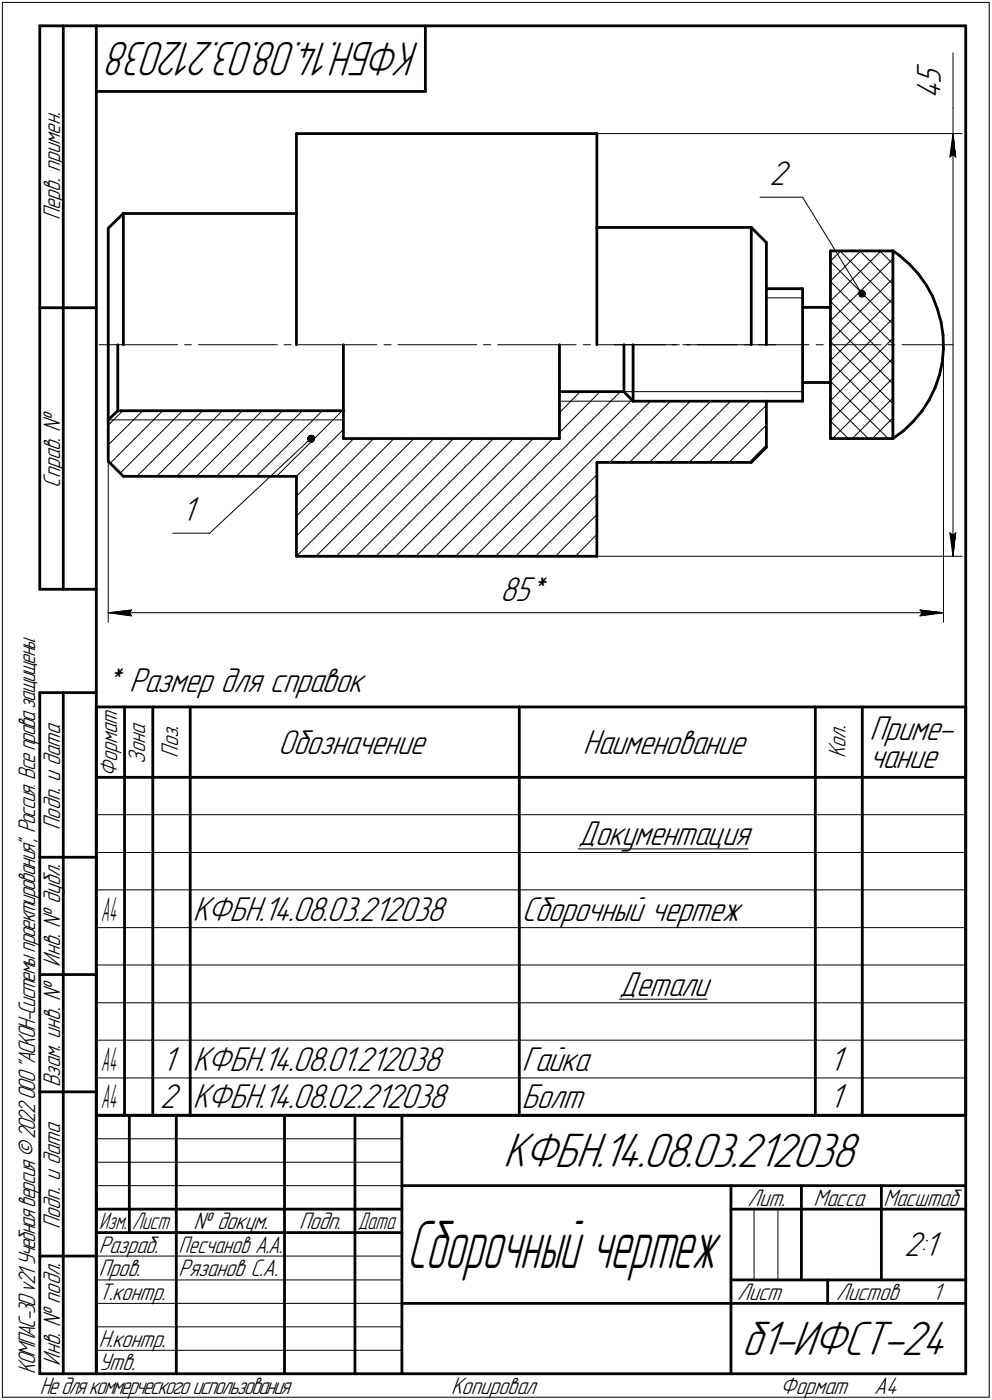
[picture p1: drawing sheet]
<svg xmlns="http://www.w3.org/2000/svg" width="211mm" height="298mm" viewBox="0 0 211 298" stroke-linecap="round" stroke-linejoin="round" font-family="sans-serif">
<g fill="none" stroke="#000" stroke-width=".59">
<path d="M8.5 5.5v120zM8.5 5.5h12zM13.5 5.5v120zM20.5 5.5v287zM20.5 5.5h185zM20.5 19.5h70zM90.5 5.5v14zM205.5 5.5v287zM63.1 28.4h63.9zM63.1 28.4v17.1zM127 28.4v20zM23 48.6v40.8z"/>
<path d="M23 48.6l3.2-3.1zM26.2 45.5h36.9zM26.2 45.5v27.9zM63.1 45.5v27.9zM127 48.4h32.9zM127 48.4v25zM159.9 48.4l3.2 3.2zM159.9 48.4v25zM163.1 51.6v21.8zM176.7 53.4v40zM176.7 53.4h13.3zM190 53.4l1.3 1z"/>
<path d="M190 53.4v40zM191.3 54.4l2.2 1.9zM193.5 56.3l1.9 2zM195.4 58.3l1.7 2.4zM8.5 65.5h12zM25.1 73.4v14.1zM73.1 73.4v14.1zM119 73.4v10zM132.8 73.4v10zM134.7 73.4v12zM163.1 61.5h7.7zM170.8 61.5v23.9z"/>
<path d="M170.8 65.4h5.9zM197.1 60.7l1.4 2.5zM198.5 63.2l1 2.7zM199.5 65.9l.7 2.7zM199.9 79.8l-.9 2.7zM200.2 68.6l.5 2.8zM200.5 77.1l-.6 2.7zM200.7 71.4v2.9zM200.7 74.3l-.2 2.8zM23 89.4v8.8zM23 98.2l3.2 3.2zM23 89.4l2.1-1.9z"/>
<path d="M25.1 87.5h48zM73.1 93.4h45.9zM73.1 87.5v5.9zM119 83.4v10zM119 83.4h13.8zM127 98.5h32.9zM127 98.5v19.9zM132.8 83.4l1.9 2zM134.7 85.4h28.4zM159.9 98.5l3.2-3.3zM163.1 85.4v9.8zM163.1 85.4h7.7z"/>
<path d="M170.8 81.4h5.9zM176.7 93.4h13.3zM190 93.4l2.3-1.7zM192.3 91.7l2-2zM196.2 87.5l-1.9 2.2zM197.7 85.2l-1.5 2.3zM199 82.5l-1.3 2.7zM26.2 101.4h36.9zM63.1 101.4v17zM63.1 118.4h63.9zM8.5 125.5h12zM8.5 147.5v145z"/>
<path d="M8.5 147.5h12zM13.5 147.5v145zM20.5 150.5v87zM20.5 150.5h185zM26.5 150.5v15zM32.5 150.5v15zM40.5 150.5v15zM110.5 150.5v15zM173.5 150.5v15zM183.5 150.5v15zM205.5 150.5v87zM20.5 165.5h185z"/>
<path d="M26.5 165.5v8zM26.5 173.5v8zM32.5 165.5v8zM32.5 173.5v8zM40.5 165.5v8zM40.5 173.5v8zM110.5 165.5v8zM110.5 173.5v8zM173.5 165.5v8zM173.5 173.5v8zM183.5 165.5v8zM183.5 173.5v8z"/>
<path d="M8.5 182.5h12zM26.5 181.5v8zM26.5 189.5v8zM26.5 197.5v8zM32.5 181.5v8zM32.5 189.5v8zM32.5 197.5v8zM40.5 181.5v8zM40.5 189.5v8zM40.5 197.5v8zM110.5 181.5v8zM110.5 189.5v8z"/>
<path d="M110.5 197.5v8zM173.5 181.5v8zM173.5 189.5v8zM173.5 197.5v8zM183.5 181.5v8zM183.5 189.5v8zM183.5 197.5v8zM8.5 207.5h12zM26.5 205.5v8zM26.5 213.5v8zM32.5 205.5v8zM32.5 213.5v8z"/>
<path d="M40.5 205.5v8zM40.5 213.5v8zM110.5 205.5v8zM110.5 213.5v8zM173.5 205.5v8zM173.5 213.5v8zM183.5 205.5v8zM183.5 213.5v8zM8.5 232.5h12zM20.5 237.5h185zM20.5 237.5v55zM26.5 221.5v8z"/>
<path d="M26.5 229.5v8zM27.5 237.5v25zM32.5 221.5v8zM32.5 229.5v8zM37.5 237.5v55zM40.5 221.5v8zM40.5 229.5v8zM60.5 237.5v55zM75.5 237.5v55zM85.5 237.5v55zM110.5 221.5v8zM110.5 229.5v8z"/>
<path d="M173.5 221.5v8zM173.5 229.5v8zM183.5 221.5v8zM183.5 229.5v8zM20.5 257.5h65zM85.5 252.5h120zM155.5 252.5v40zM155.5 257.5h15zM170.5 252.5v20zM170.5 257.5h35zM187.5 252.5v20zM8.5 267.5h12z"/>
<path d="M20.5 262.5h65zM85.5 277.5h70zM155.5 277.5h50zM155.5 272.5h50zM176.1 272.5v5zM8.5 292.5h12zM20.5 292.5h185z"/>
</g>
<g fill="none" stroke="#000" stroke-width=".21">
<path d="M.5 .5v297zM.5 .5h210zM202.8 11.3v11.7zM210.5 .5v297zM127 28.4h77.7zM202.1 33.4l.7-.5zM202.8 23v5.4zM202.8 28.4l.6 5zM202.8 32.9l.6 .5zM202.8 28.4l-.7 5zM202.8 28.4v90zM161.7 42h9.1z"/>
<path d="M170.8 42l12.6 20.6zM176.7 59.9l6.4-6.5zM176.7 55.6l2.2-2.2zM176.7 55.7l13.3 13.3zM176.7 59.9l13.3 13.3zM178.7 53.4l11.3 11.4zM183 53.4l7 7.1zM187.2 53.4l2.8 2.8zM21.1 73.4h16.7zM39.3 73.4h1.4zM42.2 73.4h16.8zM60.5 73.4h1.5z"/>
<path d="M63.5 73.4h16.7zM81.7 73.4h1.5zM84.7 73.4h16.7zM102.9 73.4h1.5zM105.9 73.4h16.7zM124.1 73.4h1.5zM127.1 73.4h16.7zM130.7 73.4h10.9zM143 73.4h1.5zM145.3 73.4h1.5zM146 73.4h10.8zM148.3 73.4h16.7z"/>
<path d="M158.3 73.4h1.6zM161.4 73.4h10.7zM163.1 63.4h7.7zM173.7 73.4h1.5zM176.6 73.4h10.9zM176.7 76.8l13.3-13.2zM176.7 72.6l13.3-13.2zM176.7 68.3l13.3-13.2zM176.7 64.1l10.8-10.7zM176.7 64.2l13.3 13.3zM176.7 68.4l13.3 13.3zM176.7 72.7l13.3 13.2z"/>
<path d="M176.7 77l13.3 13.2zM189 73.4h1.4zM191.9 73.4h10.9zM200.7 73.4v59.1zM23 89.4h50.1zM23 94.7l7.4-7.2zM23 90.5l3.2-3zM23 98.2v34.3zM23.5 98.6l11.1-11.1zM75.3 93.4l-12.2 12.3zM79.5 93.4l-16.4 16.5zM88.1 93.4l-25 25z"/>
<path d="M92.3 93.4l-25.1 25zM96.5 93.4l-25 25zM100.8 93.4l-25 25zM105 93.4l-25 25zM109.2 93.4l-25 25zM113.5 93.4l-25 25zM117.7 93.4l-25 25zM119 85.4h44.1zM119.2 83.4l-.2 .3zM123.4 83.4l-4.4 4.5zM127.7 83.4l-8.7 8.7zM132.8 83.4h38z"/>
<path d="M138.2 98.5l13-13.1zM142.4 98.5l13-13.1zM142.7 85.4l-13 13.1zM146.6 98.5l13.1-13.1zM146.9 85.4l-13 13.1zM150.9 98.5l12.2-12.2zM155.1 98.5l8-8zM163.1 94.7l-3.7 3.8zM176.7 89.6l13.3-13.3zM176.7 85.3l13.3-13.2zM176.7 81.1l13.3-13.3zM176.7 81.2l12.3 12.2z"/>
<path d="M176.7 85.4l8 8zM176.7 89.7l3.8 3.7zM177.1 93.4l12.9-12.9zM181.4 93.4l8.6-8.6zM185.6 93.4l4.4-4.4zM189.8 93.4l.2-.1zM25.6 100.8l13.3-13.3zM29.1 101.4l14-13.9zM33.4 101.4l13.9-13.9zM36.7 113.5h7.9zM37.6 101.4l14-13.9zM41.8 101.4l14-13.9z"/>
<path d="M44.6 113.5l21.5-20.1zM46.1 101.4l14-13.9zM50.3 101.4l14-13.9zM54.5 101.4l14.1-13.9zM58.8 101.4l14-13.9zM63.1 114.1l20.7-20.7zM63.1 101.4l10-10zM96.9 118.4l35.1-35zM101.2 118.4l33.3-33.2zM105.4 118.4l33-33zM127 118l-.3 .4zM127 113.8l-4.6 4.6z"/>
<path d="M127 109.6l-8.8 8.8zM127 105.3l-13 13.1zM127 101.1l-17.3 17.3zM127 118.4h77.7zM202.1 113.5l.7 4.9zM202.1 113.5l.7 .5zM202.8 114l.6-.5zM203.4 113.5l-.6 4.9zM23 130.5l5-.6zM23 130.5l5 .6zM23 130.5h177.7zM27.5 130.5l.5 .6z"/>
<path d="M28 129.9l-.5 .6zM195.7 131.1l5-.6zM195.7 129.9l.6 .6zM195.7 129.9l5 .6zM196.3 130.5l-.6 .6zM20.5 173.5h6zM26.5 173.5h6zM32.5 173.5h8zM40.5 173.5h70zM110.5 173.5h63zM173.5 173.5h10zM183.5 173.5h22z"/>
<path d="M20.5 181.5h6zM20.5 189.5h6zM20.5 197.5h6zM26.5 181.5h6zM26.5 189.5h6zM26.5 197.5h6zM32.5 181.5h8zM32.5 189.5h8zM32.5 197.5h8zM40.5 181.5h70zM40.5 189.5h70zM40.5 197.5h70z"/>
<path d="M110.5 181.5h63zM110.5 189.5h63zM110.5 197.5h63zM123 180.8h36.2zM173.5 181.5h10zM173.5 189.5h10zM173.5 197.5h10zM183.5 181.5h22zM183.5 189.5h22zM183.5 197.5h22zM20.5 205.5h6zM20.5 213.5h6z"/>
<path d="M26.5 205.5h6zM26.5 213.5h6zM32.5 205.5h8zM32.5 213.5h8zM40.5 205.5h70zM40.5 213.5h70zM110.5 205.5h63zM110.5 213.5h63zM131.7 212.8h18.8zM173.5 205.5h10zM173.5 213.5h10zM183.5 205.5h22z"/>
<path d="M183.5 213.5h22zM20.5 221.5h6zM20.5 229.5h6zM26.5 221.5h6zM26.5 229.5h6zM32.5 221.5h8zM32.5 229.5h8zM40.5 221.5h70zM40.5 229.5h70zM110.5 221.5h63zM110.5 229.5h63zM173.5 221.5h10z"/>
<path d="M173.5 229.5h10zM183.5 221.5h22zM183.5 229.5h22zM20.5 247.5h65zM20.5 252.5h65zM20.5 242.5h65zM160.4 257.5v15zM165.5 257.5v15zM20.5 267.5h65zM20.5 272.5h65zM20.5 277.5h65zM.5 297.5h210z"/>
<path d="M20.5 282.5h65zM20.5 287.5h65z"/>
</g>
<g fill="#fff" stroke="#fff" stroke-width=".21">
<path d="M194.6 13.3h7.2zM194.6 13.4h7.2zM194.6 13.5h7.2zM194.6 13.5h7.2zM194.6 13.6h7.2zM194.6 13.7h7.2zM194.6 13.8h7.2zM194.6 13.9h7.2zM194.6 14h7.2zM194.6 14.1h7.2zM194.6 14.1h7.2zM194.6 14.2h7.2zM194.6 14.3h7.2zM194.6 14.4h7.2zM194.6 14.5h7.2zM194.6 14.6h7.2zM194.6 14.6h7.2zM194.6 14.7h7.2zM194.6 14.8h7.2zM194.6 14.9h7.2zM194.6 15h7.2zM194.6 15.1h7.2zM194.6 15.2h7.2zM194.6 15.2h7.2zM194.6 15.3h7.2zM194.6 15.4h7.2zM194.6 15.5h7.2zM194.6 15.6h7.2zM194.6 15.7h7.2zM194.6 15.7h7.2zM194.6 15.8h7.2zM194.6 15.9h7.2zM194.6 16h7.2zM194.6 16.1h7.2zM194.6 16.2h7.2zM194.6 16.3h7.2zM194.6 16.3h7.2zM194.6 16.4h7.2zM194.6 16.5h7.2zM194.6 16.6h7.2zM194.6 16.7h7.2zM194.6 16.8h7.2zM194.6 16.8h7.2zM194.6 16.9h7.2zM194.6 17h7.2zM194.6 17.1h7.2zM194.6 17.2h7.2zM194.6 17.3h7.2zM194.6 17.4h7.2zM194.6 17.4h7.2zM194.6 17.5h7.2zM194.6 17.6h7.2zM194.6 17.7h7.2zM194.6 17.8h7.2zM194.6 17.9h7.2zM194.6 17.9h7.2zM194.6 18h7.2zM194.6 18.1h7.2zM194.6 18.2h7.2zM194.6 18.3h7.2zM194.6 18.4h7.2zM194.6 18.5h7.2zM194.6 18.5h7.2zM194.6 18.6h7.2zM194.6 18.7h7.2zM194.6 18.8h7.2zM194.6 18.9h7.2zM194.6 19h7.2zM194.6 19h7.2zM194.6 19.1h7.2zM194.6 19.2h7.2zM194.6 19.3h7.2zM194.6 19.4h7.2zM194.6 19.5h7.2zM194.6 19.6h7.2zM194.6 19.6h7.2zM194.6 19.7h7.2zM194.6 19.8h7.2zM194.6 19.9h7.2zM194.6 20h7.2zM194.6 20.1h7.2zM194.6 20.2h7.2zM194.6 20.2h7.2zM194.6 20.3h7.2zM194.6 20.4h7.2zM194.6 20.5h7.2zM194.6 20.6h7.2zM194.6 20.7h7.2zM194.6 20.7h7.2zM194.6 20.8h7.2zM194.6 20.9h7.2z"/>
<path d="M202.7 28.7h.2zM202.7 28.8h.2zM202.6 28.9h.3zM202.6 29h.4zM202.5 29h.5zM202.5 29.1h.6zM202.5 29.2h.6zM202.4 29.3h.7zM202.4 29.4h.8zM202.4 29.5h.8zM202.4 29.5h.8zM202.3 29.6h1zM202.3 29.7h1zM202.3 29.8h1.1zM202.2 29.9h1.2zM202.2 30h1.2zM202.1 30.1h1.4zM202.1 30.1h1.4zM202 30.2h1.5zM202 30.3h1.5zM202 30.4h1.5zM202 30.5h1.5zM202 30.6h1.5zM202 30.6h1.5zM202 30.7h1.5zM202 30.8h1.5zM201.9 30.9h1.7zM201.9 31h1.7zM201.9 31.1h1.7zM201.9 31.2h1.7zM201.9 31.2h1.7zM201.9 31.3h1.7zM201.9 31.4h1.7zM201.8 31.5h1.9zM201.8 31.6h1.9zM201.8 31.7h1.9zM201.8 31.7h1.9zM201.8 31.8h1.9zM201.8 31.9h1.9zM201.8 32h1.9zM201.8 32.1h1.9zM201.8 32.2h2zM201.8 32.3h2zM201.8 32.3h2zM201.8 32.4h2zM201.8 32.5h2zM201.8 32.6h2zM201.8 32.7h2zM201.7 32.8h2.2zM201.7 32.9h2.2zM201.7 32.9h2.2zM201.7 33h2.2zM201.7 33.1h2.2zM201.7 33.2h2.2zM201.7 33.3h2.2zM201.6 33.4h2.4zM201.6 33.4h2.4zM201.6 33.5h2.4zM201.6 33.6h2.4zM201.6 33.7h2.4zM201.6 33.8h2.4zM201.6 33.9h2.4z"/>
<path d="M201.5 112.9h2.5zM201.6 113h2.4zM201.6 113.1h2.4zM201.6 113.2h2.4zM201.6 113.3h2.4zM201.6 113.4h2.4zM201.6 113.5h2.4zM201.6 113.5h2.4zM201.7 113.6h2.2zM201.7 113.7h2.2zM201.7 113.8h2.2zM201.7 113.9h2.2zM201.7 114h2.2zM201.7 114h2.2zM201.7 114.1h2.2zM201.8 114.2h2zM201.8 114.3h2zM201.8 114.4h2zM201.8 114.5h2zM201.8 114.6h2zM201.8 114.6h2zM201.8 114.7h2zM201.8 114.8h1.9zM201.8 114.9h1.9zM201.8 115h1.9zM201.8 115.1h1.9zM201.8 115.1h1.9zM201.8 115.2h1.9zM201.8 115.3h1.9zM201.8 115.4h1.9zM201.9 115.5h1.7zM201.9 115.6h1.7zM201.9 115.7h1.7zM201.9 115.7h1.7zM201.9 115.8h1.7zM201.9 115.9h1.7zM201.9 116h1.7zM202 116.1h1.5zM202 116.2h1.5zM202 116.2h1.5zM202 116.3h1.5zM202 116.4h1.5zM202 116.5h1.5zM202 116.6h1.5zM202 116.7h1.5zM202.1 116.8h1.4zM202.1 116.8h1.4zM202.2 116.9h1.2zM202.2 117h1.2zM202.3 117.1h1.1zM202.3 117.2h1zM202.3 117.3h1zM202.4 117.3h.8zM202.4 117.4h.8zM202.4 117.5h.8zM202.4 117.6h.7zM202.5 117.7h.6zM202.5 117.8h.6zM202.5 117.9h.5zM202.6 117.9h.4zM202.6 118h.3zM202.7 118.1h.2zM202.7 118.2h.2z"/>
<path d="M106.4 122.3h10.9zM106.4 122.4h10.9zM106.4 122.5h10.9zM106.4 122.6h10.9zM106.4 122.7h10.9zM106.4 122.8h10.9zM106.4 122.9h10.9zM106.4 122.9h10.9zM106.4 123h10.9zM106.4 123.1h10.9zM106.4 123.2h10.9zM106.4 123.3h10.9zM106.4 123.4h10.9zM106.4 123.4h10.9zM106.4 123.5h10.9zM106.4 123.6h10.9zM106.4 123.7h10.9zM106.4 123.8h10.9zM106.4 123.9h10.9zM106.4 124h10.9zM106.4 124h10.9zM106.4 124.1h10.9zM106.4 124.2h10.9zM106.4 124.3h10.9zM106.4 124.4h10.9zM106.4 124.5h10.9zM106.4 124.5h10.9zM106.4 124.6h10.9zM106.4 124.7h10.9zM106.4 124.8h10.9zM106.4 124.9h10.9zM106.4 125h10.9zM106.4 125.1h10.9zM106.4 125.1h10.9zM106.4 125.2h10.9zM106.4 125.3h10.9zM106.4 125.4h10.9zM106.4 125.5h10.9zM106.4 125.6h10.9zM106.4 125.6h10.9zM106.4 125.7h10.9zM106.4 125.8h10.9zM106.4 125.9h10.9zM106.4 126h10.9zM106.4 126.1h10.9zM106.4 126.2h10.9zM106.4 126.2h10.9zM106.4 126.3h10.9zM106.4 126.4h10.9zM106.4 126.5h10.9zM106.4 126.6h10.9zM106.4 126.7h10.9zM106.4 126.7h10.9zM106.4 126.8h10.9zM106.4 126.9h10.9zM106.4 127h10.9zM106.4 127.1h10.9zM106.4 127.2h10.9zM106.4 127.3h10.9zM106.4 127.3h10.9zM106.4 127.4h10.9zM106.4 127.5h10.9zM106.4 127.6h10.9zM106.4 127.7h10.9zM106.4 127.8h10.9zM106.4 127.8h10.9zM106.4 127.9h10.9zM106.4 128h10.9zM106.4 128.1h10.9zM106.4 128.2h10.9zM106.4 128.3h10.9zM106.4 128.4h10.9zM106.4 128.4h10.9zM106.4 128.5h10.9zM106.4 128.6h10.9zM106.4 128.7h10.9zM106.4 128.8h10.9zM106.4 128.9h10.9zM106.4 128.9h10.9zM106.4 129h10.9zM106.4 129.1h10.9zM106.4 129.2h10.9zM106.4 129.3h10.9zM106.4 129.4h10.9zM106.4 129.5h10.9z"/>
<path d="M27.9 129.4h.6zM27.3 129.5h1.2zM26.7 129.5h1.8zM26.1 129.6h2.4zM25.5 129.7h3zM24.8 129.8h3.7zM24.6 129.9h3.9zM24.4 130h4.1zM24.2 130h4.3zM24 130.1h4.5zM23.7 130.2h4.8zM23.5 130.3h5zM23.3 130.4h5.2zM23 130.5h5.5zM23.3 130.6h5.2zM23.5 130.6h5zM23.6 130.7h4.9zM23.9 130.8h4.6zM24 130.9h4.5zM24.2 131h4.3zM24.5 131.1h4zM24.6 131.1h3.9zM24.8 131.2h3.7zM25.5 131.3h3zM26.1 131.4h2.4zM26.7 131.5h1.8zM27.3 131.6h1.2zM27.9 131.7h.6z"/>
<path d="M195.2 129.4h.7zM195.2 129.5h1.3zM195.2 129.5h1.9zM195.2 129.6h2.6zM195.2 129.7h3.2zM195.2 129.8h3.8zM195.2 129.9h4zM195.2 130h4.3zM195.2 130h4.4zM195.2 130.1h4.7zM195.2 130.2h5zM195.2 130.3h5.1zM195.2 130.4h5.4zM195.2 130.5h5.5zM195.2 130.6h5.4zM195.2 130.6h5.2zM195.2 130.7h5zM195.2 130.8h4.8zM195.2 130.9h4.6zM195.2 131h4.4zM195.2 131.1h4.2zM195.2 131.1h4zM195.2 131.2h3.8zM195.2 131.3h3.2zM195.2 131.4h2.6zM195.2 131.5h1.9zM195.2 131.6h1.3zM195.2 131.7h.7z"/>
<path d="M38.7 105.4h4zM38.7 105.5h4zM38.7 105.6h4zM38.7 105.7h4zM38.7 105.7h4zM38.7 105.8h4zM38.7 105.9h4zM38.7 106h4zM38.7 106.1h4zM38.7 106.2h4zM38.7 106.3h4zM38.7 106.3h4zM38.7 106.4h4zM38.7 106.5h4zM38.7 106.6h4zM38.7 106.7h4zM38.7 106.8h4zM38.7 106.8h4zM38.7 106.9h4zM38.7 107h4zM38.7 107.1h4zM38.7 107.2h4zM38.7 107.3h4zM38.7 107.4h4zM38.7 107.4h4zM38.7 107.5h4zM38.7 107.6h4zM38.7 107.7h4zM38.7 107.8h4zM38.7 107.9h4zM38.7 107.9h4zM38.7 108h4zM38.7 108.1h4zM38.7 108.2h4zM38.7 108.3h4zM38.7 108.4h4zM38.7 108.5h4zM38.7 108.5h4zM38.7 108.6h4zM38.7 108.7h4zM38.7 108.8h4zM38.7 108.9h4zM38.7 109h4zM38.7 109.1h4zM38.7 109.1h4zM38.7 109.2h4zM38.7 109.3h4zM38.7 109.4h4zM38.7 109.5h4zM38.7 109.6h4zM38.7 109.6h4zM38.7 109.7h4zM38.7 109.8h4zM38.7 109.9h4zM38.7 110h4zM38.7 110.1h4zM38.7 110.2h4zM38.7 110.2h4zM38.7 110.3h4zM38.7 110.4h4zM38.7 110.5h4zM38.7 110.6h4zM38.7 110.7h4zM38.7 110.7h4zM38.7 110.8h4zM38.7 110.9h4zM38.7 111h4zM38.7 111.1h4zM38.7 111.2h4zM38.7 111.3h4zM38.7 111.3h4zM38.7 111.4h4zM38.7 111.5h4zM38.7 111.6h4zM38.7 111.7h4zM38.7 111.8h4zM38.7 111.8h4zM38.7 111.9h4zM38.7 112h4zM38.7 112.1h4zM38.7 112.2h4zM38.7 112.3h4zM38.7 112.4h4zM38.7 112.4h4z"/>
<path d="M163.7 33.9h5zM163.7 34h5zM163.7 34h5zM163.7 34.1h5zM163.7 34.2h5zM163.7 34.3h5zM163.7 34.4h5zM163.7 34.5h5zM163.7 34.5h5zM163.7 34.6h5zM163.7 34.7h5zM163.7 34.8h5zM163.7 34.9h5zM163.7 35h5zM163.7 35.1h5zM163.7 35.1h5zM163.7 35.2h5zM163.7 35.3h5zM163.7 35.4h5zM163.7 35.5h5zM163.7 35.6h5zM163.7 35.6h5zM163.7 35.7h5zM163.7 35.8h5zM163.7 35.9h5zM163.7 36h5zM163.7 36.1h5zM163.7 36.2h5zM163.7 36.2h5zM163.7 36.3h5zM163.7 36.4h5zM163.7 36.5h5zM163.7 36.6h5zM163.7 36.7h5zM163.7 36.7h5zM163.7 36.8h5zM163.7 36.9h5zM163.7 37h5zM163.7 37.1h5zM163.7 37.2h5zM163.7 37.3h5zM163.7 37.3h5zM163.7 37.4h5zM163.7 37.5h5zM163.7 37.6h5zM163.7 37.7h5zM163.7 37.8h5zM163.7 37.8h5zM163.7 37.9h5zM163.7 38h5zM163.7 38.1h5zM163.7 38.2h5zM163.7 38.3h5zM163.7 38.4h5zM163.7 38.4h5zM163.7 38.5h5zM163.7 38.6h5zM163.7 38.7h5zM163.7 38.8h5zM163.7 38.9h5zM163.7 38.9h5zM163.7 39h5zM163.7 39.1h5zM163.7 39.2h5zM163.7 39.3h5zM163.7 39.4h5zM163.7 39.5h5zM163.7 39.5h5zM163.7 39.6h5zM163.7 39.7h5zM163.7 39.8h5zM163.7 39.9h5zM163.7 40h5zM163.7 40h5zM163.7 40.1h5zM163.7 40.2h5zM163.7 40.3h5zM163.7 40.4h5zM163.7 40.5h5zM163.7 40.6h5zM163.7 40.6h5zM163.7 40.7h5zM163.7 40.8h5zM163.7 40.9h5z"/>
</g>
<g fill="#000" stroke="#000" stroke-width=".21">
<path d="M202.6 29.7h.2zM202.6 29.8h.2zM202.6 29.9h.2zM202.6 30h.2zM202.6 30.1h.2zM202.6 30.1h.2zM202.6 30.2h.2zM202.6 30.3h.2zM202.5 30.4h.3zM202.5 30.5h.3zM202.5 30.6h.3zM202.5 30.6h.3zM202.5 30.7h.3zM202.5 30.8h.3zM202.5 30.9h.3zM202.4 31h.4zM202.4 31.1h.4zM202.4 31.2h.4zM202.4 31.2h.4zM202.4 31.3h.4zM202.4 31.4h.4zM202.4 31.5h.4zM202.4 31.6h.4zM202.4 31.7h.4zM202.4 31.7h.4zM202.4 31.8h.4zM202.4 31.9h.4zM202.4 32h.4zM202.4 32.1h.4zM202.4 32.2h.4zM202.3 32.3h.5zM202.3 32.3h.5zM202.3 32.4h.5zM202.3 32.5h.5zM202.3 32.6h.5zM202.3 32.7h.5zM202.3 32.8h.5zM202.2 32.9h.6zM202.2 32.9h.6zM202.2 33h.5zM202.2 33.1h.4zM202.2 33.2h.2zM202.2 33.3h.2z"/>
<path d="M202.8 29.2h.1zM202.8 29.3h.1zM202.8 29.4h.1zM202.8 29.5h.1zM202.8 29.5h.1zM202.8 29.6h.1zM202.8 29.7h.1zM202.8 29.8h.1zM202.8 29.9h.2zM202.8 30h.2zM202.8 30.1h.2zM202.8 30.1h.2zM202.8 30.2h.2zM202.8 30.3h.2zM202.8 30.4h.2zM202.8 30.5h.2zM202.8 30.6h.2zM202.8 30.6h.3zM202.8 30.7h.3zM202.8 30.8h.3zM202.8 30.9h.3zM202.8 31h.3zM202.8 31.1h.3zM202.8 31.2h.3zM202.8 31.2h.3zM202.8 31.3h.4zM202.8 31.4h.4zM202.8 31.5h.4zM202.8 31.6h.4zM202.8 31.7h.4zM202.8 31.7h.4zM202.8 31.8h.4zM202.8 31.9h.4zM202.8 32h.4zM202.8 32.1h.5zM202.8 32.2h.5zM202.8 32.3h.5zM202.8 32.3h.5zM202.8 32.4h.5zM202.8 32.5h.5zM202.8 32.6h.5zM202.8 32.7h.5zM202.8 32.8h.6zM202.8 32.9h.6zM202.8 32.9h.6zM202.9 33h.5zM203 33.1h.4zM203.1 33.2h.3zM203.2 33.3h.2z"/>
<path d="M183 61.8h.7zM183 61.9h.8zM182.9 62h1zM182.8 62.1h1.2zM182.7 62.1h1.4zM182.6 62.2h1.5zM182.6 62.3h1.5zM182.6 62.4h1.5zM182.6 62.5h1.5zM182.6 62.6h1.5zM182.6 62.7h1.5zM182.6 62.7h1.5zM182.7 62.8h1.4zM182.8 62.9h1.3zM182.8 63h1.3zM182.9 63.1h1.1zM182.9 63.2h1zM183.1 63.2h.5z"/>
<path d="M66 92.7h.5zM65.7 92.8h1zM65.7 92.9h1.1zM65.6 93h1.3zM65.5 93h1.4zM65.4 93.1h1.6zM65.4 93.2h1.6zM65.4 93.3h1.6zM65.4 93.4h1.6zM65.4 93.5h1.6zM65.4 93.6h1.6zM65.4 93.6h1.6zM65.4 93.7h1.5zM65.5 93.8h1.4zM65.6 93.9h1.2zM65.6 94h1.1zM65.8 94.1h.8zM66 94.1h.5z"/>
<path d="M202.2 113.6h.2zM202.2 113.7h.2zM202.2 113.8h.4zM202.2 113.9h.5zM202.2 114h.6zM202.2 114h.6zM202.3 114.1h.5zM202.3 114.2h.5zM202.3 114.3h.5zM202.3 114.4h.5zM202.3 114.5h.5zM202.3 114.6h.5zM202.3 114.6h.5zM202.4 114.7h.4zM202.4 114.8h.4zM202.4 114.9h.4zM202.4 115h.4zM202.4 115.1h.4zM202.4 115.1h.4zM202.4 115.2h.4zM202.4 115.3h.4zM202.4 115.4h.4zM202.4 115.5h.4zM202.4 115.6h.4zM202.4 115.7h.4zM202.4 115.7h.4zM202.4 115.8h.4zM202.4 115.9h.4zM202.5 116h.3zM202.5 116.1h.3zM202.5 116.2h.3zM202.5 116.2h.3zM202.5 116.3h.3zM202.5 116.4h.3zM202.5 116.5h.3zM202.6 116.6h.2zM202.6 116.7h.2zM202.6 116.8h.2zM202.6 116.8h.2zM202.6 116.9h.2zM202.6 117h.2zM202.6 117.1h.2zM202.6 117.2h.2z"/>
<path d="M203.2 113.6h.2zM203.1 113.7h.3zM203 113.8h.4zM202.9 113.9h.5zM202.8 114h.6zM202.8 114h.6zM202.8 114.1h.6zM202.8 114.2h.5zM202.8 114.3h.5zM202.8 114.4h.5zM202.8 114.5h.5zM202.8 114.6h.5zM202.8 114.6h.5zM202.8 114.7h.5zM202.8 114.8h.5zM202.8 114.9h.4zM202.8 115h.4zM202.8 115.1h.4zM202.8 115.1h.4zM202.8 115.2h.4zM202.8 115.3h.4zM202.8 115.4h.4zM202.8 115.5h.4zM202.8 115.6h.4zM202.8 115.7h.3zM202.8 115.7h.3zM202.8 115.8h.3zM202.8 115.9h.3zM202.8 116h.3zM202.8 116.1h.3zM202.8 116.2h.3zM202.8 116.2h.3zM202.8 116.3h.2zM202.8 116.4h.2zM202.8 116.5h.2zM202.8 116.6h.2zM202.8 116.7h.2zM202.8 116.8h.2zM202.8 116.8h.2zM202.8 116.9h.2zM202.8 117h.2zM202.8 117.1h.1zM202.8 117.2h.1zM202.8 117.3h.1zM202.8 117.3h.1zM202.8 117.4h.1zM202.8 117.5h.1zM202.8 117.6h.1zM202.8 117.7h.1z"/>
<path d="M23 130.5h4.5zM23.7 130.6h3.9zM24.3 130.6h3.4zM25 130.7h2.8zM25.6 130.8h2.2zM26.2 130.9h1.7zM26.8 131h1.1zM27.4 131.1h.6z"/>
<path d="M27.3 130h.7zM26.7 130h1.2zM25.9 130.1h2zM25.2 130.2h2.6zM24.5 130.3h3.2zM23.8 130.4h3.8z"/>
<path d="M195.8 130h.7zM195.9 130h1.3zM196 130.1h2zM196.1 130.2h2.5zM196.2 130.3h3.2zM196.3 130.4h3.8z"/>
<path d="M196.3 130.5h4.4zM196.3 130.6h3.9zM196.2 130.6h3.4zM196.1 130.7h2.8zM196 130.8h2.3zM196 130.9h1.7zM195.9 131h1.1zM195.8 131.1h.6z"/>
</g>
<text font-size="15.1" x="86.5" y="270.1">Сборочный чертеж</text>
<g font-size="10.9">
<text x="107.1" y="248.5">КФБН.14.08.03.212038</text>
<text x="157.8" y="288.5">б1-ИФСТ-24</text>
</g>
<text font-size="10.8" x="89.3" y="9" transform="rotate(-180 89.3 9)">КФБН.14.08.03.212038</text>
<g font-size="7.8">
<text x="200.2" y="17.9" transform="rotate(-90 200.2 17.9)">5</text>
<text x="200.2" y="21" transform="rotate(-90 200.2 21)">4</text>
<text x="163.7" y="39.5">2</text>
<text x="38.7" y="111">1</text>
<text x="106.4" y="128">85*</text>
<text x="22.2" y="147.3">* Размер для справок</text>
<text x="59.2" y="160.5">Обозначение</text>
<text x="124" y="160.5">Наименование</text>
<text x="185" y="157.6">Приме-</text>
<text x="185" y="163.5">чание</text>
<text x="123" y="180">Документация</text>
<text x="41" y="196">КФБН.14.08.03.212038</text>
<text x="111" y="196">Сборочный чертеж</text>
<text x="131.8" y="212">Детали</text>
<text x="34.5" y="228">1</text>
<text x="41" y="228">КФБН.14.08.01.212038</text>
<text x="111" y="228">Гайка</text>
<text x="176.5" y="228">1</text>
<text x="34" y="236">2</text>
<text x="41" y="236">КФБН.14.08.02.212038</text>
<text x="111" y="236">Болт</text>
<text x="176.5" y="236">1</text>
<text x="192.4" y="267.5">2:1</text>
</g>
<g font-size="7.4">
<text x="21.5" y="196">А4</text>
<text x="21.5" y="228">А4</text>
<text x="21.5" y="236">А4</text>
</g>
<g font-size="5.4">
<text x="12.8" y="46.9" transform="rotate(-90 12.8 46.9)">Перв. примен.</text>
<text x="12.8" y="103.8" transform="rotate(-90 12.8 103.8)">Справ. №</text>
<text x="37.9" y="161.4" transform="rotate(-90 37.9 161.4)">Поз.</text>
<text x="179.9" y="161.4" transform="rotate(-90 179.9 161.4)">Кол.</text>
<text x="24.9" y="165.5" transform="rotate(-90 24.9 165.5)">Формат</text>
<text x="30.9" y="162.7" transform="rotate(-90 30.9 162.7)">Зона</text>
<text x="12.8" y="176.7" transform="rotate(-90 12.8 176.7)">Подп. и дата</text>
<text x="12.8" y="205.8" transform="rotate(-90 12.8 205.8)">Инв. № дубл.</text>
<text x="12.8" y="231.6" transform="rotate(-90 12.8 231.6)">Взам. инв. №</text>
<text x="159.1" y="256.8">Лит.</text>
<text x="173.1" y="256.8">Масса</text>
<text x="188" y="256.8">Масштаб</text>
<text x="12.8" y="261.7" transform="rotate(-90 12.8 261.7)">Подп. и дата</text>
<text x="41.2" y="261.8">№ докум.</text>
<text x="63.6" y="261.8">Подп.</text>
<text x="21" y="266.8">Разраб.</text>
<text x="38" y="266.8">Песчанов А.А.</text>
<text x="21" y="271.8">Пров.</text>
<text x="38" y="271.8">Рязанов С.А.</text>
<text x="21" y="276.8">Т.контр.</text>
<text x="156.9" y="276.8">Лист</text>
<text x="177.9" y="276.8">Листов</text>
<text x="198.4" y="276.8">1</text>
<text x="21" y="286.8">Н.контр.</text>
<text x="7.5" y="292.5" transform="rotate(-90 7.5 292.5)">КОМПАС-3Dv21 Учебнаяверсия©2022ООО&quot;АСКОН-Системыпроектирования&quot;, Россия. Всеправазащищены.</text>
<text x="12.8" y="290.8" transform="rotate(-90 12.8 290.8)">Инв. № подл.</text>
<text x="21" y="291.8">Утв.</text>
<text x="8.5" y="296.7">Недлякоммерческогоиспользования</text>
<text x="96" y="296.8">Копировал</text>
<text x="166" y="296.8">Формат</text>
<text x="186" y="296.8">A4</text>
</g>
<g font-size="5.3">
<text x="21.1" y="261.8">Изм.</text>
<text x="28.1" y="261.8">Лист</text>
<text x="76.1" y="261.8">Дата</text>
</g>
</svg>
